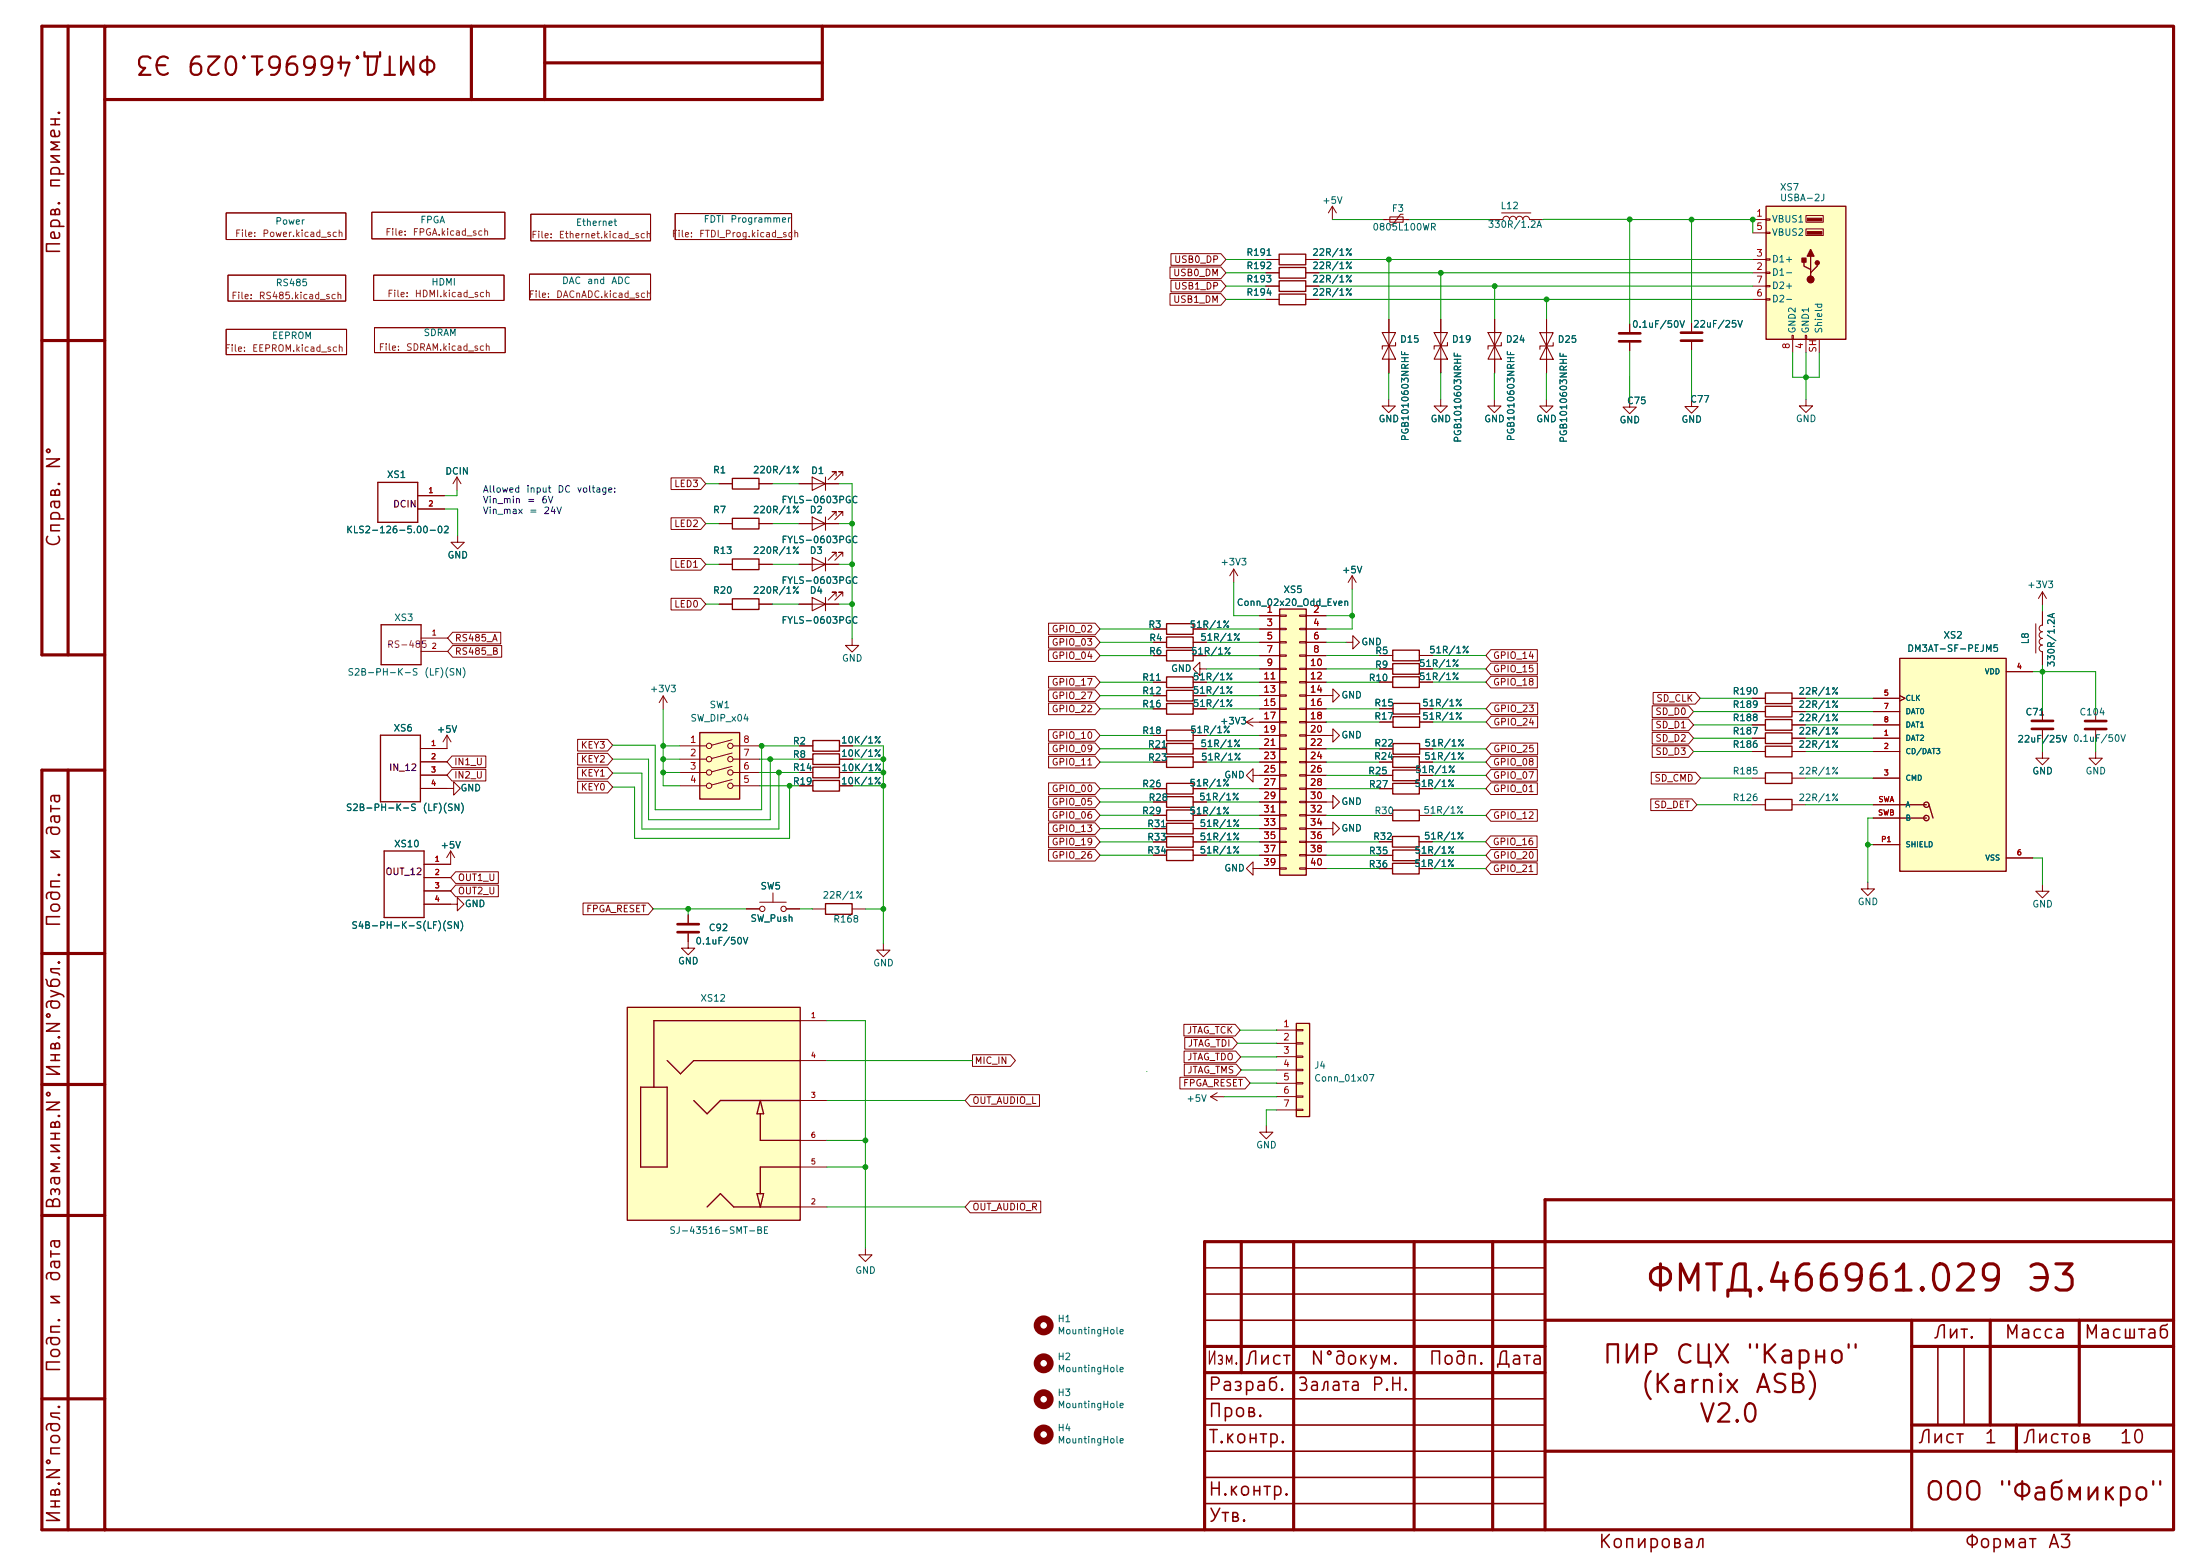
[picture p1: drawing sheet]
<svg xmlns="http://www.w3.org/2000/svg" width="297mm" height="210mm" viewBox="0 0 297 210" stroke-linecap="round" stroke-linejoin="round" font-family="sans-serif">
<g fill="none" stroke="#840000" stroke-width=".42">
<path d="M9.2 3.5v84.9M14.1 3.5h279.3v203h-279.3zM14.1 3.5h-8.4v84.9h8.4M63.6 3.5v9.9M73.5 3.5v9.9M73.5 8.5h37.5M111 3.5v9.9h-96.9M5.7 46h8.4M9.2 103.9v102.6M14.1 103.9h-8.4v102.6h8.4M5.7 128.7h8.4M5.7 146.4h8.4"/>
<path d="M5.7 164h8.4M167.6 167.6v17.7M174.6 167.6v38.9M190.9 167.6v38.9M201.5 167.6v38.9M208.6 178.2h84.8M258.1 178.2v28.3M268.7 178.2v14.1M280.7 178.2v14.1M293.4 161.9h-84.8v44.6M293.4 167.6h-130.8v38.9M5.7 188.8h8.4"/>
<path d="M162.6 185.3h46M162.6 181.7h46M208.6 195.9h84.8M258.1 181.7h35.3M258.1 192.3h35.3M272.2 192.3v3.6"/>
</g>
<path d="M162.6 178.2h46M162.6 174.7h46M162.6 171.1h46M162.6 199.4h46M162.6 195.9h46M162.6 192.3h46M162.6 188.8h46M261.6 181.7v10.6M265.2 181.7v10.6M162.6 202.9h46" fill="none" stroke="#840000" stroke-width=".21"/>
<g fill="none" stroke="#840000" stroke-width=".14">
<path d="M30.5 28.7h16.2v3.6h-16.2zM30.8 37.1h15.9v3.5h-15.9zM50.2 28.6h18v3.6h-18zM50.4 37.1h17.6v3.4h-17.6zM71.5 37h16.3v3.5h-16.3zM71.7 28.9h16.1v3.6h-16.1zM91.1 28.8h15.8v3.5h-15.8zM30.5 44.5h16.3v3.4h-16.3zM50.6 44.2h17.6v3.4h-17.6zM61.8 72.3v.9h.9l-.9 .9-.9-.9h.9M56.8 86.1h3.6M56.8 87.9h3.6"/>
<path d="M60.3 99.2l-.5 .9M60.3 99.2l.6 .9M60.3 99.2v1.8h-3.5M155.7 86.7h1.8M155.7 84.9h1.8M161.1 86.7h1.8M161.1 84.9h1.8M56.8 106.4h4.4v-.9l.9 .9-.9 .9v-.9M56.8 102.8h3.5M56.8 104.6h3.5M92.9 126v2h-.9l.9 .9 .9-.9h-.9M92.9 123.5v1.1"/>
</g>
<path d="M51.4 99.2h5.4v9h-5.4zM51.5 84.3h5.3v5.4h-5.3zM157.5 84.2h3.6v1.4h-3.6zM157.5 86h3.6v1.4h-3.6z" fill="none" stroke="#840000" stroke-width=".18"/>
<path d="M91.5 124.7h2.8M91.5 125.8h2.8" fill="none" stroke="#840000" stroke-width=".36"/>
<path d="M84.7 136h23.3v28.7h-23.3z" fill="#ffffc2"/>
<g fill="none" stroke="#840000" stroke-width=".18">
<path d="M51 65.1h5.4v5.4h-5.4zM238.3 95.3h3.6v1.5h-3.6zM238.3 97.1h3.6v1.5h-3.6zM238.3 98.9h3.6v1.5h-3.6zM51.9 114.9h5.3v8.9h-5.3zM84.7 136h23.3v28.7h-23.3zM108 137.8h-19.7v8.9M86.5 146.7h3.6v10.8h-3.6zM90.1 143.1l1.8 1.8 1.8-1.8h14.3M93.7 148.5l1.8 1.8 1.8-1.8h10.7M102.6 148.5l.5 1.8h-.9zM102.6 150.3v3.6h5.4"/>
<path d="M108 157.5h-5.4v3.6M95.5 162.9l1.8-1.8 1.7 1.8h9M102.2 161.1h.9l-.5 1.8z"/>
</g>
<g fill="none" stroke="#840000" stroke-width=".14">
<path d="M56.4 66.9h3.6M56.4 68.7h3.6M61.7 64.4l-.5 .9M61.7 64.4l.5 .9M61.7 64.4v1.8M236.5 96h1.8M236.5 97.8h1.8M236.5 99.6h1.8M241.9 96h1.8M241.9 97.8h1.8M241.9 99.6h1.8M57.2 118.4h3.6"/>
<path d="M60.8 114.9v1.8h-3.6M60.8 114.9l-.5 .9M60.8 114.9l.6 .9M57.2 122h4.5v-.9l.9 .9-.9 .9v-.9M57.2 120.2h3.6M108 137.8h3.6M108 148.5h3.6M108 143.1h3.6M108 157.5h3.6M108 153.9h3.6M108 162.9h3.6"/>
</g>
<path d="M175 138.1h1.8v12.6h-1.8z" fill="#ffffc2"/>
<g fill="none" stroke="#840000" stroke-width=".18">
<path d="M172.7 34.3h3.6v1.4h-3.6zM98.9 64.6h3.6v1.4h-3.6zM98.9 80.8h3.6v1.5h-3.6zM109.7 99.9h3.6v1.5h-3.6zM238.3 93.5h3.6v1.5h-3.6zM109.7 105.3h3.6v1.5h-3.6zM109.7 101.7h3.6v1.5h-3.6zM109.7 103.5h3.6v1.5h-3.6zM157.5 111.1h3.6v1.5h-3.6zM157.5 112.9h3.6v1.4h-3.6zM157.5 114.7h3.6v1.4h-3.6zM238.3 100.7h3.6v1.4h-3.6z"/>
<path d="M238.3 107.9h3.6v1.4h-3.6zM238.3 104.3h3.6v1.4h-3.6zM111.4 122h3.6v1.4h-3.6zM175 138.1h1.8v12.6h-1.8z"/>
</g>
<g fill="none" stroke="#840000" stroke-width=".14">
<path d="M170.9 35h1.8M176.3 35h1.8M179.9 27.8l-.6 .9M179.9 27.8l.5 .9M179.9 27.8v1.8M193.6 44.9h1.8l-.9 1.8zM194.5 53.9v.9h.9l-.9 .9-.9-.9h.9M194.5 46.7l.9 1.8h-1.8zM194.5 43.1v7.2M195.4 46.2v.5h-1.8v.4M200.9 44.9h1.8l-.9 1.8zM201.7 53.9v.9h.9l-.9 .9-.9-.9h.9"/>
<path d="M201.8 46.7l.9 1.8h-1.8zM201.8 43.1v7.2M202.7 46.2v.5h-1.8v.4M207.9 44.9h1.8l-.9 1.8zM208.8 53.9v.9h.9l-.9 .9-.9-.9h.9M208.8 46.7l.9 1.8h-1.8zM208.8 43.1v7.2M209.7 46.2v.5h-1.8v.4M220 54v.9h.9l-.9 .9-.9-.9h.9M220 43.7v1.1M220 46.2v1.1M228.4 54v.9h.9l-.9 .9-.9-.9h.9"/>
<path d="M228.4 43.6v1.1M228.4 46.2v1M97.1 65.3h1.8M102.5 65.3h1.8M107.9 65.3h5.3M109.6 64.4l1.8 .9-1.8 .9zM111.4 64.4v1.8M112.9 64.2v-.5h-.6h.6l-1.1 1M113.8 64.2v-.5h-.6h.6l-1.1 1M166.6 76.8l-.6 .9M166.6 76.8l.5 .9M166.6 76.8v1.8"/>
<path d="M275.7 79.9v1.8M275.7 79.9l-.5 .9M275.7 79.9l.6 .9M97.1 81.5h1.8M102.5 81.5h1.8M115 86.2v.9h-.9l.9 .9 .9-.9h-.9M236.5 94.2h1.8M241.9 94.2h1.8M274.8 84.2v3.9M275.7 82.6v1.8a.45 .45 0 0 0-.4 .4 .45 .45 0 0 0 .4 .5 .45 .45 0 0 0-.4 .4 .45 .45 0 0 0 .4 .5 .45 .45 0 0 0-.4 .4 .45 .45 0 0 0 .4 .5 .45 .45 0 0 0-.4 .4 .45 .45 0 0 0 .4 .5v1.8M107.9 106.1h1.8M107.9 102.5h1.8"/>
<path d="M107.9 104.3h1.8M107.9 100.7h1.8M113.3 106.1h1.8M113.3 102.5h1.8M113.3 104.3h1.8M113.3 100.7h1.8M155.7 111.8h1.8M155.7 113.6h1.8M155.7 115.4h1.8M161.1 111.8h1.8M161.1 113.6h1.8M161.1 115.4h1.8"/>
<path d="M169.2 117.2v.9l-.9-.9 .9-.9v.9h.9M169.2 104.7v.8l-.9-.8 .9-.9v.9h.9M179 108.2h.9v.9l.9-.9-.9-.9v.9M179 111.8h.9v.9l.9-.9-.9-.9v.9M236.5 101.4h1.8M236.5 108.6h1.8M236.5 105h1.8M241.9 101.4h1.8M241.9 108.6h1.8M241.9 105h1.8M252.2 119.1v.9h-.9l.9 .9 .9-.9h-.9M275.7 119.4v.9h-.9l.9 .9 .9-.9h-.9"/>
<path d="M100.8 122.7h1.8M102.6 121.8h3.5M104.3 120.5v1.3M106.1 122.7h1.8M109.6 122.7h1.8M115 122.7h1.8M119.3 127.3v.9h-.9l.9 .9 .9-.9h-.9M172.3 139h2.7M175 138.9h.9v.2h-.9zM171 151.9v.9h-.9l.9 .9 .9-.9h-.9M172.3 140.8h2.7M172.3 142.6h2.7"/>
<path d="M172.3 144.4h2.7M172.3 146.2h2.7M172.3 148h2.7M172.3 149.8h2.7M175 140.7h.9v.2h-.9zM175 142.5h.9v.2h-.9zM175 144.3h.9v.2h-.9zM175 146.1h.9v.2h-.9zM175 147.9h.9v.2h-.9zM175 149.7h.9v.2h-.9zM116.8 168.5v.9h.9l-.9 .9-.9-.9h.9"/>
<circle cx="102.9" cy="122.7" r=".36"/>
<circle cx="105.8" cy="122.7" r=".36"/>
</g>
<g fill="none" stroke="#840000" stroke-width=".9">
<circle cx="140.9" cy="178.9" r=".9"/>
<circle cx="140.9" cy="184" r=".9"/>
<circle cx="140.9" cy="188.9" r=".9"/>
<circle cx="140.9" cy="193.6" r=".9"/>
</g>
<path d="M218.6 46.1h2.8M218.6 45h2.8M226.9 46h2.9M226.9 44.9h2.9" fill="none" stroke="#840000" stroke-width=".36"/>
<path d="M238.4 27.8h10.8v18h-10.8z" fill="#ffffc2"/>
<g fill="none" stroke="#840000" stroke-width=".18">
<path d="M172.7 37.9h3.6v1.4h-3.6zM172.7 36.1h3.6v1.4h-3.6zM172.7 39.7h3.6v1.4h-3.6zM238.4 27.8h10.8v18h-10.8zM243.5 35v.9l.9 .5v.4M244.4 34.6v1.8M245.3 35.5v.4l-.9 .9v.5M98.9 70h3.6v1.4h-3.6zM98.9 75.4h3.6v1.5h-3.6zM188 89.6h3.6v1.4h-3.6zM188 87.7h3.6v1.5h-3.6zM157.5 105.7h3.6v1.5h-3.6z"/>
<path d="M157.5 109.3h3.6v1.5h-3.6zM157.5 107.5h3.6v1.5h-3.6zM157.5 100.3h3.6v1.5h-3.6zM157.5 102.1h3.6v1.5h-3.6z"/>
</g>
<g fill="#840000" stroke="#840000" stroke-width=".18">
<path d="M244.4 33.7l.5 .9h-.9z"/>
<path d="M243.3 34.8h.5v.6h-.5z"/>
<circle cx="245.3" cy="35.5" r=".27"/>
<circle cx="244.4" cy="37.7" r=".45"/>
</g>
<g fill="#840000" stroke="#840000" stroke-width=".14">
<path d="M244 29.5h2v.3h-2z"/>
<path d="M244 31.3h2v.3h-2z"/>
</g>
<g fill="none" stroke="#840000" stroke-width=".14">
<path d="M170.9 36.8h1.8M170.9 38.6h1.8M176.3 36.8h1.8M176.3 38.6h1.8M186.7 29.6h3.6M187.6 29.3h1.8v.7h-1.8zM189.4 28.9h-.3l-1.1 1.5h-.4M201.1 29.6h1.8a.45 .45 0 0 1 .4-.4 .45 .45 0 0 1 .5 .4 .45 .45 0 0 1 .4-.4 .45 .45 0 0 1 .5 .4 .45 .45 0 0 1 .4-.4 .45 .45 0 0 1 .5 .4 .45 .45 0 0 1 .4-.4 .45 .45 0 0 1 .5 .4h1.8M202.7 28.7h4M236.6 29.6h1.8M236.6 36.8h1.8M236.6 35h1.8"/>
<path d="M236.6 31.4h1.8M236.6 38.6h1.8M238.4 29.5h.6v.2h-.6zM238.4 31.3h.6v.2h-.6zM238.4 34.9h.6v.2h-.6zM238.4 36.7h.6v.2h-.6zM238.4 38.5h.6v.2h-.6zM243.8 29.1h2.3v.9h-2.3zM243.8 30.9h2.3v.9h-2.3zM170.9 40.4h1.8M176.3 40.4h1.8M186.6 44.9h1.8l-.9 1.8z"/>
<path d="M187.5 53.9v.9h.9l-.9 .9-.9-.9h.9M187.5 46.7l.9 1.8h-1.8zM187.5 43.1v7.2M188.4 46.2v.5h-1.8v.4M236.6 40.4h1.8M238.4 40.3h.6v.2h-.6zM241.9 45.3h.2v.5h-.2zM242 45.8v1.8M243.7 45.3h.2v.5h-.2zM243.8 53.9v.9h.9l-.9 .9-.9-.9h.9M243.8 45.8v1.8M245.6 45.8v1.8"/>
<path d="M97.1 70.7h1.8M97.1 76.2h1.8M102.5 70.7h1.8M102.5 76.2h1.8M107.9 70.7h5.3M109.6 69.8l1.8 .9-1.8 .9zM111.4 69.8v1.8M112.9 69.6v-.5h-.6h.6l-1.1 1M113.8 69.6v-.5h-.6h.6l-1.1 1M182.5 77.7l-.5 .9M182.5 77.7l.6 .9M182.5 77.7v1.8"/>
<path d="M181.7 86.7h.9v.9l.9-.9-.9-.9v.9M186.2 88.5h1.8M186.2 90.3h1.8M191.6 88.5h1.8M191.6 90.3h1.8M275.7 96v1.1M275.7 98.6v1M282.9 96.1v1M282.9 98.6v1.1M155.7 108.2h1.8M155.7 101.1h1.8M155.7 106.4h1.8"/>
<path d="M155.7 102.9h1.8M155.7 110h1.8M161.1 108.2h1.8M161.1 101.1h1.8M161.1 106.4h1.8M161.1 102.9h1.8M161.1 110h1.8M275.7 101.4v.9h.9l-.9 .9-.9-.9h.9M282.9 101.4v.9h.9l-.9 .9-.9-.9h.9"/>
</g>
<path d="M274.3 97.3h2.9M274.3 98.4h2.9M281.5 97.3h2.9M281.5 98.4h2.9" fill="none" stroke="#840000" stroke-width=".36"/>
<path d="M94.5 98.9h5.4v9h-5.4z" fill="#ffffc2"/>
<g fill="none" stroke="#840000" stroke-width=".14">
<path d="M107.9 76.2h5.3M109.6 75.3l1.8 .9-1.8 .9zM111.4 75.3v1.8M112.9 75.1v-.6h-.6h.6l-1.1 1.1M113.8 75.1v-.6h-.6h.6l-1.1 1.1M89.5 93.9l-.5 .9M89.5 93.9l.6 .9M89.5 93.9v1.8M98.8 99.8l-2.7 .8M107.9 81.5h5.3M109.6 80.6l1.8 .9-1.8 .9zM111.4 80.6v1.8"/>
<path d="M112.9 80.5v-.6h-.6h.6l-1.1 1.1M113.8 80.5v-.6h-.6h.6l-1.1 1.1M155.7 99.3h1.8M155.7 95.7h1.8M155.7 92.1h1.8M161.1 99.3h1.8M161.1 95.7h1.8M161.1 92.1h1.8M162 90.3v.9l-.9-.9 .9-.9v.9h.9M168.3 97.5l.9 .5M168.3 97.5h1.8M169.2 96.9l-.9 .6"/>
<path d="M179 99.3h.9v.9l.9-.9-.9-.9v.9M179 93.9h.9v.9l.9-.9-.9-.9v.9M186.2 92.1h1.8M186.3 97.4h1.8M186.3 95.7h1.8M191.6 92.1h1.8M191.6 97.4h1.8M191.7 95.7h1.7M91.8 100.7h3.6M91.8 102.5h3.6M91.8 104.3h3.6M91.8 106.1h3.6"/>
<path d="M98.8 101.6l-2.7 .8M98.8 103.4l-2.7 .8M98.8 105.2l-2.7 .7M99 100.7h3.6M99 102.5h3.6M99 104.3h3.6M99 106.1h3.6M186.2 113.6h1.8M186.2 117.2h1.8M186.2 106.4h1.8M186.2 104.7h1.8M186.2 102.9h1.8"/>
<path d="M186.2 115.4h1.8M186.2 110.1h1.8M186.3 101.1h1.8M191.6 113.6h1.8M191.6 117.2h1.8M191.6 106.4h1.8M191.6 104.7h1.8M191.6 102.9h1.8M191.6 115.4h1.8M191.6 110.1h1.8M191.6 101.1h1.8M163.4 148l.9 .6"/>
<path d="M163.4 148h1.8M164.3 147.5l-.9 .5"/>
<circle cx="95.7" cy="102.5" r=".36"/>
<circle cx="95.7" cy="100.7" r=".36"/>
<circle cx="95.7" cy="104.3" r=".36"/>
<circle cx="95.7" cy="106.1" r=".36"/>
<circle cx="98.6" cy="102.5" r=".36"/>
<circle cx="98.6" cy="100.7" r=".36"/>
<circle cx="98.6" cy="104.3" r=".36"/>
<circle cx="98.6" cy="106.1" r=".36"/>
</g>
<g fill="none" stroke="#840000" stroke-width=".18">
<path d="M94.5 98.9h5.4v9h-5.4zM157.5 98.5h3.6v1.5h-3.6zM157.5 95h3.6v1.4h-3.6zM157.5 91.4h3.6v1.4h-3.6zM188 91.3h3.6v1.5h-3.6zM188.1 96.7h3.5v1.5h-3.5zM188.1 94.9h3.6v1.5h-3.6zM188 112.9h3.6v1.4h-3.6zM188 116.5h3.6v1.5h-3.6zM188 105.7h3.6v1.5h-3.6zM188 103.9h3.6v1.5h-3.6zM188 114.7h3.6v1.5h-3.6z"/>
<path d="M188 102.1h3.6v1.5h-3.6zM188 109.3h3.6v1.5h-3.6zM188.1 100.4h3.5v1.4h-3.5z"/>
</g>
<path d="M172.8 82.2h3.5v35.9h-3.5z" fill="#ffffc2"/>
<path d="M157.5 87.8h3.6v1.4h-3.6zM157.5 93.2h3.6v1.4h-3.6zM172.8 82.2h3.5v35.9h-3.5z" fill="none" stroke="#840000" stroke-width=".18"/>
<g fill="none" stroke="#840000" stroke-width=".14">
<path d="M155.7 88.5h1.8M155.7 93.9h1.8M161.1 88.5h1.8M161.1 93.9h1.8M170.1 83.1h2.7M170.1 84.9h2.7M170.1 86.7h2.7M170.1 88.5h2.7M170.1 90.3h2.7M170.1 92.1h2.7M170.1 93.9h2.7M170.1 95.7h2.7"/>
<path d="M170.1 97.5h2.7M170.1 99.3h2.7M172.8 83h.9v.2h-.9zM172.8 84.8h.9v.2h-.9zM172.8 86.6h.9v.2h-.9zM172.8 88.4h.9v.2h-.9zM172.8 90.2h.9v.2h-.9zM172.8 92h.9v.2h-.9zM172.8 93.8h.9v.2h-.9zM172.8 95.6h.9v.2h-.9zM172.8 97.4h.9v.2h-.9zM172.8 99.2h.9v.2h-.9z"/>
<path d="M175.4 83h.9v.2h-.9zM175.4 84.8h.9v.2h-.9zM175.4 86.6h.9v.2h-.9zM175.4 88.4h.9v.2h-.9zM175.4 90.2h.9v.2h-.9zM175.4 92h.9v.2h-.9zM175.4 93.8h.9v.2h-.9zM175.4 95.6h.9v.2h-.9zM175.4 97.4h.9v.2h-.9zM175.4 99.2h.9v.2h-.9zM176.3 83.1h2.7M176.3 84.9h2.7"/>
<path d="M176.3 86.7h2.7M176.3 88.5h2.7M176.3 90.3h2.7M176.3 92.1h2.7M176.3 93.9h2.7M176.3 95.7h2.7M176.3 97.5h2.7M176.3 99.3h2.7M170.1 101.1h2.7M170.1 102.9h2.7M170.1 104.7h2.7M170.1 106.4h2.7"/>
<path d="M170.1 108.2h2.7M170.1 110h2.7M170.1 111.8h2.7M170.1 113.6h2.7M170.1 115.4h2.7M170.1 117.2h2.7M172.8 101h.9v.1h-.9zM172.8 102.8h.9v.1h-.9zM172.8 104.6h.9v.1h-.9zM172.8 106.4h.9v.1h-.9zM172.8 108.2h.9v.1h-.9zM172.8 109.9h.9v.2h-.9z"/>
<path d="M172.8 111.7h.9v.2h-.9zM172.8 113.5h.9v.2h-.9zM172.8 115.3h.9v.2h-.9zM172.8 117.1h.9v.2h-.9zM175.4 101h.9v.1h-.9zM175.4 102.8h.9v.1h-.9zM175.4 104.6h.9v.1h-.9zM175.4 106.4h.9v.1h-.9zM175.4 108.2h.9v.1h-.9zM175.4 109.9h.9v.2h-.9zM175.4 111.7h.9v.2h-.9zM175.4 113.5h.9v.2h-.9z"/>
<path d="M175.4 115.3h.9v.2h-.9zM175.4 117.1h.9v.2h-.9zM176.3 101.1h2.7M176.3 102.9h2.7M176.3 104.7h2.7M176.3 106.4h2.7M176.3 108.2h2.7M176.3 110h2.7M176.3 111.8h2.7M176.3 113.6h2.7M176.3 115.4h2.7M176.3 117.2h2.7"/>
</g>
<path d="M256.5 88.9h14.3v28.7h-14.3z" fill="#ffffc2"/>
<g fill="none" stroke="#840000" stroke-width=".18">
<path d="M256.5 88.9h14.3v28.7h-14.3zM256.5 108.6h3.6M256.5 110.4h3.6M260.4 108.6l.6 1.8"/>
<circle cx="260.1" cy="108.6" r=".36"/>
<circle cx="260.1" cy="110.4" r=".36"/>
</g>
<g fill="none" stroke="#840000" stroke-width=".14">
<path d="M158 39.6h6.8l.7 .8-.7 .8h-6.8zM158 36h6.8l.7 .8-.7 .8h-6.8zM158.1 37.8h6.7l.7 .8-.7 .8h-6.7zM158.1 34.2h6.7l.7 .8-.7 .8h-6.7zM170.9 35h1.8M170.9 38.6h1.8M170.9 36.8h1.8M176.3 35h1.8M176.3 38.6h1.8M176.3 36.8h1.8M170.9 40.4h1.8M176.3 40.4h1.8"/>
<path d="M187.5 43.1v1.8M187.5 48.5v1.8M194.5 43.1v1.8M194.5 48.5v1.8M201.8 43.1v1.8M201.8 48.5v1.8M208.8 43.1v1.8M208.8 48.5v1.8M220 43.7v1.1M220 46.2v1.1M228.4 43.6v1.1M228.4 46.2v1"/>
<path d="M56.4 66.9h3.6M56.4 68.7h3.6M90.6 75.4h4l.7 .8-.7 .7h-4zM90.6 69.9h4l.7 .8-.7 .8h-4zM90.6 64.5h4l.7 .8-.7 .8h-4zM97.1 65.3h1.8M97.1 70.7h1.8M97.1 76.2h1.8M102.5 65.3h1.8M102.5 70.7h1.8M102.5 76.2h1.8M107.9 65.3h1.7"/>
<path d="M107.9 70.7h1.7M107.9 76.2h1.7M111.4 65.3h1.8M111.4 70.7h1.8M111.4 76.2h1.8M61.1 85.3h6.5v1.6h-6.5l-.7-.8zM61.1 87.1h6.6v1.6h-6.6l-.7-.8zM78 99.8h4l.7 .8-.7 .8h-4zM90.6 80.8h4l.7 .7-.7 .8h-4zM97.1 81.5h1.8M102.5 81.5h1.8M107.9 81.5h1.7"/>
<path d="M111.4 81.5h1.8M141.6 84.1h6.2l.7 .8-.7 .8h-6.2zM141.6 94.9h6.2l.7 .8-.7 .8h-6.2zM141.6 93.1h6.2l.7 .8-.7 .8h-6.2zM141.6 98.5h6.2l.7 .8-.7 .7h-6.2zM141.6 87.7h6.2l.7 .8-.7 .8h-6.2zM141.6 85.9h6.2l.7 .8-.7 .8h-6.2zM141.6 91.3h6.2l.7 .8-.7 .8h-6.2zM155.7 84.9h1.8M155.7 86.7h1.8M155.7 88.5h1.8M155.7 92.1h1.8"/>
<path d="M155.7 95.7h1.8M155.7 99.3h1.8M155.7 93.9h1.8M161.1 84.9h1.8M161.1 86.7h1.8M161.1 88.5h1.8M161.1 92.1h1.8M161.1 95.7h1.8M161.1 99.3h1.8M161.1 93.9h1.8M170.1 83.1h2.7M170.1 84.9h2.7"/>
<path d="M170.1 86.7h2.7M170.1 88.5h2.7M170.1 90.3h2.7M170.1 92.1h2.7M170.1 93.9h2.7M170.1 95.7h2.7M170.1 97.5h2.7M170.1 99.3h2.7M176.3 83.1h2.7M176.3 84.9h2.7M176.3 86.7h2.7M176.3 88.5h2.7"/>
<path d="M176.3 90.3h2.7M176.3 92.1h2.7M176.3 93.9h2.7M176.3 95.7h2.7M176.3 97.5h2.7M176.3 99.3h2.7M186.2 90.3h1.8M186.2 92.1h1.8M186.2 88.5h1.8M186.3 97.4h1.8M186.3 95.7h1.8M191.6 90.3h1.8"/>
<path d="M191.6 92.1h1.8M191.6 88.5h1.8M191.6 97.4h1.8M191.7 95.7h1.7M201.3 91.3h6.2v1.5h-6.2l-.7-.7zM201.3 87.7h6.2v1.6h-6.2l-.7-.8zM201.3 89.5h6.2v1.6h-6.2l-.7-.8zM201.3 96.7h6.3v1.5h-6.3l-.7-.8zM201.3 94.9h6.3v1.5h-6.3l-.7-.7zM223 97.1h5l.6 .7-.6 .8h-5zM223 98.8h5l.6 .8-.6 .8h-5zM223 95.3h5l.6 .7-.6 .8h-5z"/>
<path d="M223.2 93.5h5.7l.6 .7-.6 .8h-5.7zM236.5 99.6h1.8M236.5 94.2h1.8M236.5 96h1.8M236.5 97.8h1.8M241.9 99.6h1.8M241.9 94.2h1.8M241.9 96h1.8M241.9 97.8h1.8M252.9 99.6h3.6M252.9 94.2h3.6M252.9 96h3.6"/>
<path d="M252.9 97.8h3.6M256.5 93.9l.7 .3-.7 .4M270.8 90.7h3.6M275.7 82.6v1.8M275.7 88v1.8M275.7 96v1.1M275.7 98.6v1M56.8 101h3.5M56.8 102.8h3.5M56.8 104.6h3.5M56.8 106.4h3.5M57.2 116.7h3.6"/>
<path d="M57.2 118.4h3.6M61 103.8h4.6v1.6h-4.6l-.7-.8zM61 102h4.6v1.6h-4.6l-.7-.8zM61.5 117.7h5.8v1.5h-5.8l-.7-.8zM61.5 119.5h5.8v1.5h-5.8l-.7-.8zM78 105.4h4l.7 .8-.7 .8h-4zM78 101.7h4l.7 .8-.7 .7h-4zM78 103.6h4l.7 .7-.7 .8h-4zM107.9 100.7h1.8M107.9 104.3h1.8M107.9 102.5h1.8M107.9 106.1h1.8"/>
<path d="M113.3 100.7h1.8M113.3 104.3h1.8M113.3 102.5h1.8M113.3 106.1h1.8M141.6 109.3h6.2l.7 .7-.7 .8h-6.2zM141.6 105.7h6.2l.7 .7-.7 .8h-6.2zM141.6 107.5h6.2l.7 .7-.7 .8h-6.2zM141.6 100.3h6.2l.7 .8-.7 .7h-6.2zM141.6 102.1h6.2l.7 .8-.7 .7h-6.2zM141.6 111h6.2l.7 .8-.7 .8h-6.2zM141.6 114.6h6.2l.7 .8-.7 .8h-6.2zM141.6 112.8h6.2l.7 .8-.7 .8h-6.2z"/>
<path d="M155.7 101.1h1.8M155.7 102.9h1.8M155.7 106.4h1.8M155.7 108.2h1.8M155.7 110h1.8M155.7 111.8h1.8M155.7 113.6h1.8M155.7 115.4h1.8M161.1 101.1h1.8M161.1 102.9h1.8M161.1 106.4h1.8M161.1 108.2h1.8"/>
<path d="M161.1 110h1.8M161.1 111.8h1.8M161.1 113.6h1.8M161.1 115.4h1.8M170.1 101.1h2.7M170.1 102.9h2.7M170.1 104.7h2.7M170.1 106.4h2.7M170.1 108.2h2.7M170.1 110h2.7M170.1 111.8h2.7M170.1 113.6h2.7"/>
<path d="M170.1 115.4h2.7M170.1 117.2h2.7M176.3 101.1h2.7M176.3 102.9h2.7M176.3 104.7h2.7M176.3 106.4h2.7M176.3 108.2h2.7M176.3 110h2.7M176.3 111.8h2.7M176.3 113.6h2.7M176.3 115.4h2.7M176.3 117.2h2.7"/>
<path d="M186.2 113.6h1.8M186.2 117.2h1.8M186.2 102.9h1.8M186.2 104.7h1.8M186.2 106.4h1.8M186.2 115.4h1.8M186.3 101.1h1.8M191.6 113.6h1.8M191.6 117.2h1.8M191.6 102.9h1.8M191.6 104.7h1.8M191.6 106.4h1.8"/>
<path d="M191.6 115.4h1.8M191.6 101.1h1.8M201.2 112.8h6.3v1.6h-6.3l-.6-.8zM201.2 116.4h6.3v1.6h-6.3l-.6-.8zM201.3 103.9h6.2v1.5h-6.2l-.7-.7zM201.3 105.7h6.2v1.5h-6.2l-.7-.8zM201.3 109.3h6.2v1.5h-6.2l-.7-.7zM201.3 114.7h6.2v1.5h-6.2l-.7-.8zM201.3 102.1h6.2v1.5h-6.2l-.7-.7zM201.3 100.3h6.3v1.6h-6.3l-.7-.8zM222.9 107.8h5.5l.7 .8-.7 .8h-5.5zM222.9 104.2h6l.7 .8-.7 .8h-6z"/>
<path d="M223 100.6h5l.6 .8-.6 .8h-5zM236.5 101.4h1.8M241.9 101.4h1.8M252.9 101.4h3.6M252.9 105h3.6M252.9 114h3.6M252.9 108.6h3.6M252.9 110.4h3.6M270.8 115.8h3.6M57.2 120.2h3.6M57.2 122h3.6M78.7 121.9h8.8l.7 .8-.7 .8h-8.8z"/>
<path d="M92.9 123.5v1.1M92.9 126v1.1M100.8 122.7h1.8M106.1 122.7h1.8M159.8 138.3h6.9l.7 .7-.7 .8h-6.9zM131 147.7h9.3v1.6h-9.3l-.7-.8zM131.3 142.4h5.1l.7 .7-.7 .8h-5.1zM159.3 145.4h8.8l.7 .8-.7 .8h-8.8zM159.9 141.9h6.9l.7 .7-.7 .8h-6.9zM159.9 143.6h7l.7 .8-.7 .8h-7zM159.9 140h6.5l.7 .8-.7 .8h-6.5zM131 162.1h9.5v1.6h-9.5l-.7-.8z"/>
</g>
<g fill="none" stroke="#009600" stroke-width=".14">
<path d="M165.5 35h5.4M165.5 38.6h5.4M165.5 36.8h5.4M178.1 35h58.5M178.1 38.6h58.5M178.1 36.8h58.5M179.9 29.6h6.8M187.5 35v8.1M190.3 29.6h10.8M194.5 36.8v6.3M201.8 38.6v4.5M208.3 29.6h11.7"/>
<path d="M220 29.6v14.1M220 29.6h16.6v1.8M228.4 29.6v14M165.5 40.4h5.4M178.1 40.4h58.5M187.5 50.3v3.6M194.5 50.3h.1M194.5 50.3v3.6M201.8 50.3l-.1 3.6M208.8 50.4h.1M208.8 40.4v2.7M208.8 50.3v3.6"/>
<path d="M220 47.3v6.7M228.4 47.2v6.8M242 47.6v3.3h3.6v-3.3M243.8 47.6v6.3M60 68.7h1.8v3.6M61.7 66.2v.7h-1.7M95.3 76.2h1.8M95.3 65.3h1.8M95.3 70.7h1.8M104.3 76.2h3.6M104.3 65.3h3.6M104.3 70.7h3.6"/>
<path d="M113.2 65.3h1.8v20.9M113.2 76.2h1.8M113.2 70.7h1.8M166.6 78.6v4.5h3.5M182.5 79.5v5.4h-3.5M89.5 95.7v10.4h2.3M95.3 81.5h1.8M104.3 81.5h3.6M113.2 81.5h1.8M148.5 86.7h7.2M148.5 84.9h7.2M148.5 95.7h7.2"/>
<path d="M148.5 92.1h7.2M148.5 93.9h7.2M148.5 88.5h7.2M148.5 99.3h7.2M162.9 86.7h7.2M162.9 84.9h7.2M162.9 95.7h7.2M162.9 92.1h7.2M162.9 90.3h7.2M162.9 88.5h7.2M162.9 99.3h7.2M170.1 93.9h-7.2"/>
<path d="M179 97.5h.1M179 86.7h2.7M179 83.1h3.5M179 92.1h7.2M179 90.3h7.2M186.2 88.5h-7.2M186.2 92.1h.1M186.3 97.4l-7.3 .1M186.3 95.7h-7.3M193.4 88.5h7.2M193.4 92.1h7.2M193.4 90.3h7.2"/>
<path d="M193.4 97.4h7.2M193.4 95.7h7.2M228.6 99.6h7.9M228.6 97.8h7.9M228.6 96h7.9M229.5 94.2h7M243.7 99.6h9.2M243.7 97.8h9.2M243.7 94.2h9.2M243.7 96h9.2M274.4 90.7h8.5v5.4M275.7 81.7v.9"/>
<path d="M275.7 89.8v6.2M275.7 99.6v1.8M282.9 99.7v1.7M82.7 102.5h4.9v8.1h16.4v-8.1M82.7 100.6h5.8v8.7h14.3v-8.6M89.5 100.7h2.3M89.5 104.3h2.3M89.5 102.5h2.3M102.6 106.1h5.3M102.6 100.7h5.3M102.6 104.3h5.3M102.6 102.5h5.3"/>
<path d="M105.2 104.3v7.6h-18.5v-7.6h-4M106.6 106.1v7h-20.9v-6.9h-3M115.1 106.1h4.2M115.1 100.7h4.2v26.6M115.1 104.3h4.2M115.1 102.5h4.2M148.5 102.9h7.2M148.5 113.6h7.2M148.5 115.4h7.2M148.5 101.1h7.2M148.5 106.4h7.2M148.5 108.2h7.2"/>
<path d="M148.5 110h7.2M148.5 111.8h7.2M162.9 102.9h7.2M162.9 113.6h7.2M162.9 115.4h7.2M162.9 101.1h7.2M162.9 106.4h7.2M162.9 108.2h7.2M162.9 110h7.2M162.9 111.8h7.2M179 110l7.2 .1M179 115.4h7.2"/>
<path d="M179 102.9h7.2M179 104.7h7.2M179 117.2h7.2M179 101.1h7.3M179 106.4h7.2M186.2 113.6h-7.2M193.4 113.6h7.2M193.4 117.2h7.2M193.4 115.4h7.2M193.4 110.1h7.2M193.4 102.9h7.2M193.4 104.7h7.2"/>
<path d="M193.4 106.4h7.2M193.4 101.1h7.2M228.6 101.4h7.9M229.1 108.6h7.4M229.6 105h6.9M243.7 108.6h9.2M243.7 105h9.2M243.7 101.4h9.2M252.2 114h.7M252.9 110.4h-.7v8.7M274.4 115.8h1.3v3.6M88.2 122.7h12.6"/>
<path d="M92.9 122.7v.8M107.9 122.7h1.7M109.6 122.7h.1M111.6 137.8h5.2v30.7M116.8 122.7h2.5M172.3 139h-4.9M111.6 143.1h19.7M111.6 148.5h18.7M111.6 153.9h5.2M111.6 157.5h5.2M154.8 144.6h.1M167.1 140.8h5.3"/>
<path d="M167.5 142.6h4.9M167.6 144.4h4.7M168.8 146.2h3.5M172.3 148h-7.1M172.3 149.8h-1.3v2.1M172.4 140.8h.1M172.4 142.6h.1M111.6 162.9h18.7"/>
</g>
<g fill="#009600" stroke="#009600" stroke-width=".14">
<circle cx="115" cy="76.2" r=".32"/>
<circle cx="187.5" cy="35" r=".32"/>
<circle cx="115" cy="70.7" r=".32"/>
<circle cx="115" cy="81.5" r=".32"/>
<circle cx="220" cy="29.6" r=".32"/>
<circle cx="243.8" cy="50.9" r=".32"/>
<circle cx="228.4" cy="29.6" r=".32"/>
<circle cx="236.6" cy="29.6" r=".32"/>
<circle cx="252.2" cy="114" r=".32"/>
<circle cx="275.7" cy="90.7" r=".32"/>
<circle cx="201.8" cy="38.6" r=".32"/>
<circle cx="194.5" cy="36.8" r=".32"/>
<circle cx="208.8" cy="40.4" r=".32"/>
<circle cx="182.5" cy="83.1" r=".32"/>
<circle cx="106.6" cy="106.1" r=".32"/>
<circle cx="116.8" cy="153.9" r=".32"/>
<circle cx="116.8" cy="157.5" r=".32"/>
<circle cx="119.3" cy="106.1" r=".32"/>
<circle cx="119.3" cy="104.3" r=".32"/>
<circle cx="119.3" cy="102.5" r=".32"/>
<circle cx="119.3" cy="122.7" r=".32"/>
<circle cx="89.5" cy="104.3" r=".32"/>
<circle cx="105.2" cy="104.3" r=".32"/>
<circle cx="102.8" cy="100.7" r=".32"/>
<circle cx="104" cy="102.5" r=".32"/>
<circle cx="92.9" cy="122.7" r=".32"/>
<circle cx="89.5" cy="102.5" r=".32"/>
<circle cx="89.5" cy="100.7" r=".32"/>
</g>
<g font-size="3.5" fill="#840000">
<text x="222" y="175.2">ФМТД.466961.029</text>
<text x="273.2" y="175.2">Э3</text>
</g>
<g font-size="2.5" fill="#840000">
<text x="23.4" y="6.9" transform="rotate(-180 23.4 6.9)">Э3</text>
<text x="59.2" y="6.9" transform="rotate(-180 59.2 6.9)">ФМТД.466961.029</text>
<text x="216.2" y="184.7">ПИР</text>
<text x="226" y="184.7">СЦХ</text>
<text x="235.5" y="184.7">&quot;Карно&quot;</text>
<text x="221.3" y="188.6">(Karnix</text>
<text x="236.8" y="188.6">ASB)</text>
<text x="229.2" y="192.6">V2.0</text>
<text x="259.7" y="203.1">ООО</text>
<text x="269.6" y="203.1">&quot;Фабмикро&quot;</text>
</g>
<g font-size="1.8" fill="#840000">
<text x="8.6" y="25.7" transform="rotate(-90 8.6 25.7)">примен.</text>
<text x="8.6" y="34.5" transform="rotate(-90 8.6 34.5)">Перв.</text>
<text x="8.6" y="63.6" transform="rotate(-90 8.6 63.6)">N°</text>
<text x="8.6" y="74" transform="rotate(-90 8.6 74)">Справ.</text>
<text x="8.6" y="113.1" transform="rotate(-90 8.6 113.1)">дата</text>
<text x="8.6" y="116.3" transform="rotate(-90 8.6 116.3)">и</text>
<text x="8.6" y="125.3" transform="rotate(-90 8.6 125.3)">Подп.</text>
<text x="8.6" y="145.6" transform="rotate(-90 8.6 145.6)">Инв.N°дубл.</text>
<text x="8.6" y="163.4" transform="rotate(-90 8.6 163.4)">Взам.инв.N°</text>
<text x="8.6" y="173.2" transform="rotate(-90 8.6 173.2)">дата</text>
<text x="8.6" y="176.4" transform="rotate(-90 8.6 176.4)">и</text>
<text x="8.6" y="185.4" transform="rotate(-90 8.6 185.4)">Подп.</text>
<text x="162.8" y="184.6">Изм.</text>
<text x="167.9" y="184.6">Лист</text>
<text x="176.8" y="184.6">N°докум.</text>
<text x="192.7" y="184.6">Подп.</text>
<text x="201.8" y="184.6">Дата</text>
<text x="260.9" y="181.1">Лит.</text>
<text x="270.5" y="181.1">Масса</text>
<text x="281.2" y="181.1">Масштаб</text>
<text x="163" y="191.7">Пров.</text>
<text x="163" y="188.2">Разраб.</text>
<text x="175" y="188.2">Залата Р.Н.</text>
<text x="163" y="195.2">Т.контр.</text>
<text x="258.8" y="195.2">Лист</text>
<text x="267.8" y="195.2">1</text>
<text x="272.9" y="195.2">Листов</text>
<text x="286" y="195.2">10</text>
<text x="163" y="202.3">Н.контр.</text>
<text x="8.6" y="205.8" transform="rotate(-90 8.6 205.8)">Инв.N°подл.</text>
<text x="163" y="205.9">Утв.</text>
<text x="215.7" y="209.4">Копировал</text>
<text x="265.2" y="209.4">Формат</text>
<text x="276.4" y="209.4">A3</text>
</g>
<g font-size=".9" fill="#006464">
<text x="178.4" y="27.7">+5V</text>
<text x="187.8" y="28.8">F3</text>
<text x="202.5" y="28.4">L12</text>
<text x="240.2" y="25.9">XS7</text>
<text x="240.2" y="27.4">USBA-2J</text>
<text x="37.1" y="30.5">Power</text>
<text x="56.7" y="30.4">FPGA</text>
<text x="77.7" y="30.7">Ethernet</text>
<text x="94.9" y="30.3">FDTI</text>
<text x="98.5" y="30.3">Programmer</text>
<text x="168.2" y="34.7">R191</text>
<text x="177.1" y="34.7">22R/1%</text>
<text x="185.2" y="31.3">0805L100WR</text>
<text x="200.8" y="31">330R/1.2A</text>
<text x="239.1" y="30.2">VBUS1</text>
<text x="239.1" y="35.6">D1+</text>
<text x="239.1" y="32">VBUS2</text>
<text x="37.2" y="38.8">RS485</text>
<text x="58.2" y="38.8">HDMI</text>
<text x="75.8" y="38.6">DAC</text>
<text x="79.2" y="38.6">and</text>
<text x="82.5" y="38.6">ADC</text>
<text x="168.2" y="38.3">R193</text>
<text x="168.2" y="36.5">R192</text>
<text x="168.2" y="40.1">R194</text>
<text x="177.1" y="38.3">22R/1%</text>
<text x="177.1" y="36.5">22R/1%</text>
<text x="177.1" y="40.1">22R/1%</text>
<text x="239.1" y="37.4">D1-</text>
<text x="239.1" y="41">D2-</text>
<text x="239.1" y="39.2">D2+</text>
<text x="36.6" y="46">EEPROM</text>
<text x="57.1" y="45.6">SDRAM</text>
<text x="188.9" y="46.5">D15</text>
<text x="195.9" y="46.5">D19</text>
<text x="203.2" y="46.5">D24</text>
<text x="210.2" y="46.5">D25</text>
<text x="220.3" y="44.4">0.1uF/50V</text>
<text x="228.5" y="44.4">22uF/25V</text>
<text x="242.6" y="45.1" transform="rotate(-90 242.6 45.1)">GND2</text>
<text x="244.4" y="45.1" transform="rotate(-90 244.4 45.1)">GND1</text>
<text x="246.2" y="45.1" transform="rotate(-90 246.2 45.1)">Shield</text>
<text x="186" y="57.2">GND</text>
<text x="190.4" y="59.6" transform="rotate(-90 190.4 59.6)">PGB1010603NRHF</text>
<text x="193.1" y="57.2">GND</text>
<text x="197.5" y="59.8" transform="rotate(-90 197.5 59.8)">PGB1010603NRHF</text>
<text x="200.3" y="57.2">GND</text>
<text x="204.7" y="59.6" transform="rotate(-90 204.7 59.6)">PGB1010603NRHF</text>
<text x="207.3" y="57.2">GND</text>
<text x="211.8" y="59.8" transform="rotate(-90 211.8 59.8)">PGB1010603NRHF</text>
<text x="218.6" y="57.3">GND</text>
<text x="219.6" y="54.8">C75</text>
<text x="226.9" y="57.3">GND</text>
<text x="228.1" y="54.6">C77</text>
<text x="242.4" y="57.2">GND</text>
<text x="52.2" y="64.7">XS1</text>
<text x="60" y="64.3">DCIN</text>
<text x="96.2" y="64.1">R1</text>
<text x="101.6" y="64.1">220R/1%</text>
<text x="109.4" y="64.2">D1</text>
<text x="96.2" y="69.5">R7</text>
<text x="101.6" y="69.5">220R/1%</text>
<text x="105.4" y="68.1">FYLS-0603PGC</text>
<text x="109.2" y="69.5">D2</text>
<text x="46.7" y="72.2">KLS2-126-5.00-02</text>
<text x="60.3" y="75.6">GND</text>
<text x="96.2" y="75">R13</text>
<text x="101.6" y="75">220R/1%</text>
<text x="105.4" y="73.5">FYLS-0603PGC</text>
<text x="109.2" y="75">D3</text>
<text x="164.7" y="76.5">+3V3</text>
<text x="181.1" y="77.6">+5V</text>
<text x="96.2" y="80.4">R20</text>
<text x="101.6" y="80.4">220R/1%</text>
<text x="105.4" y="79">FYLS-0603PGC</text>
<text x="109.2" y="80.4">D4</text>
<text x="166.9" y="82">Conn_02x20_Odd_Even</text>
<text x="173.2" y="80.3">XS5</text>
<text x="273.6" y="79.6">+3V3</text>
<text x="53.2" y="84">XS3</text>
<text x="105.4" y="84.4">FYLS-0603PGC</text>
<text x="113.6" y="89.5">GND</text>
<text x="155" y="85">R3</text>
<text x="155" y="88.6">R6</text>
<text x="155.1" y="86.8">R4</text>
<text x="160.5" y="85">51R/1%</text>
<text x="160.7" y="88.6">51R/1%</text>
<text x="162" y="86.7">51R/1%</text>
<text x="183.7" y="87.3">GND</text>
<text x="185.6" y="88.5">R5</text>
<text x="192.9" y="88.4">51R/1%</text>
<text x="257.4" y="88.2">DM3AT-SF-PEJM5</text>
<text x="262.3" y="86.4">XS2</text>
<text x="274.1" y="87" transform="rotate(-90 274.1 87)">L8</text>
<text x="46.8" y="91.4">S2B-PH-K-S</text>
<text x="57.2" y="91.4">(LF)(SN)</text>
<text x="87.7" y="93.6">+3V3</text>
<text x="95.7" y="95.8">SW1</text>
<text x="154.1" y="95.7">R16</text>
<text x="154.1" y="92.1">R11</text>
<text x="154.1" y="93.9">R12</text>
<text x="158" y="90.9">GND</text>
<text x="161" y="95.6">51R/1%</text>
<text x="161" y="92">51R/1%</text>
<text x="161" y="93.8">51R/1%</text>
<text x="181" y="94.5">GND</text>
<text x="184.7" y="92.2">R10</text>
<text x="185.5" y="95.5">R15</text>
<text x="185.6" y="90.4">R9</text>
<text x="191.5" y="90.2">51R/1%</text>
<text x="191.5" y="92">51R/1%</text>
<text x="191.9" y="95.5">51R/1%</text>
<text x="233.8" y="95.8">R189</text>
<text x="233.8" y="94">R190</text>
<text x="242.7" y="95.8">22R/1%</text>
<text x="242.7" y="94">22R/1%</text>
<text x="277.6" y="90.1" transform="rotate(-90 277.6 90.1)">330R/1.2A</text>
<text x="53.1" y="98.9">XS6</text>
<text x="58.9" y="99.1">+5V</text>
<text x="93.1" y="97.6">SW_DIP_x04</text>
<text x="107" y="100.7">R2</text>
<text x="113.5" y="100.6">10K/1%</text>
<text x="154.1" y="99.3">R18</text>
<text x="154.9" y="101.1">R21</text>
<text x="160.6" y="99.2">51R/1%</text>
<text x="162" y="101">51R/1%</text>
<text x="164.6" y="98">+3V3</text>
<text x="181" y="99.9">GND</text>
<text x="185.5" y="101">R22</text>
<text x="185.5" y="97.3">R17</text>
<text x="191.9" y="97.3">51R/1%</text>
<text x="192.2" y="101">51R/1%</text>
<text x="233.8" y="97.6">R188</text>
<text x="233.8" y="99.3">R187</text>
<text x="233.8" y="101.1">R186</text>
<text x="242.7" y="97.6">22R/1%</text>
<text x="242.7" y="99.3">22R/1%</text>
<text x="242.7" y="101.1">22R/1%</text>
<text x="272.3" y="100.4">22uF/25V</text>
<text x="273.4" y="96.8">C71</text>
<text x="279.8" y="100.3">0.1uF/50V</text>
<text x="280.6" y="96.8">C104</text>
<text x="62.1" y="107">GND</text>
<text x="107" y="102.5">R8</text>
<text x="107" y="106.1">R19</text>
<text x="107" y="104.2">R14</text>
<text x="113.5" y="106.1">10K/1%</text>
<text x="113.5" y="102.4">10K/1%</text>
<text x="113.5" y="104.3">10K/1%</text>
<text x="154.1" y="106.5">R26</text>
<text x="154.9" y="102.9">R23</text>
<text x="160.5" y="106.4">51R/1%</text>
<text x="162.1" y="102.8">51R/1%</text>
<text x="165.2" y="105.3">GND</text>
<text x="184.6" y="104.7">R25</text>
<text x="184.7" y="106.5">R27</text>
<text x="185.4" y="102.7">R24</text>
<text x="190.9" y="106.4">51R/1%</text>
<text x="191" y="104.5">51R/1%</text>
<text x="192.2" y="102.7">51R/1%</text>
<text x="233.8" y="104.7">R185</text>
<text x="242.7" y="104.7">22R/1%</text>
<text x="274.3" y="104.7">GND</text>
<text x="281.5" y="104.7">GND</text>
<text x="46.6" y="109.7">S2B-PH-K-S</text>
<text x="57" y="109.7">(LF)(SN)</text>
<text x="154.1" y="110.1">R29</text>
<text x="154.8" y="111.9">R31</text>
<text x="154.8" y="113.6">R33</text>
<text x="155" y="108.3">R28</text>
<text x="160.5" y="110.1">51R/1%</text>
<text x="161.8" y="108.2">51R/1%</text>
<text x="161.9" y="111.8">51R/1%</text>
<text x="161.9" y="113.6">51R/1%</text>
<text x="181" y="108.9">GND</text>
<text x="181" y="112.4">GND</text>
<text x="185.3" y="113.6">R32</text>
<text x="185.5" y="110.1">R30</text>
<text x="192.1" y="110">51R/1%</text>
<text x="192.2" y="113.5">51R/1%</text>
<text x="233.8" y="108.3">R126</text>
<text x="242.7" y="108.3">22R/1%</text>
<text x="53.1" y="114.6">XS10</text>
<text x="59.4" y="114.7">+5V</text>
<text x="154.8" y="115.4">R34</text>
<text x="161.9" y="115.4">51R/1%</text>
<text x="165.2" y="117.8">GND</text>
<text x="184.7" y="117.3">R36</text>
<text x="184.7" y="115.5">R35</text>
<text x="190.9" y="117.2">51R/1%</text>
<text x="190.9" y="115.4">51R/1%</text>
<text x="47.4" y="125.6">S4B-PH-K-S(LF)(SN)</text>
<text x="62.7" y="122.6">GND</text>
<text x="95.6" y="125.9">C92</text>
<text x="101.2" y="124.6">SW_Push</text>
<text x="102.6" y="120.3">SW5</text>
<text x="111" y="121.5">22R/1%</text>
<text x="112.4" y="124.7">R168</text>
<text x="250.7" y="122.4">GND</text>
<text x="274.3" y="122.7">GND</text>
<text x="91.5" y="130.4">GND</text>
<text x="93.8" y="127.7">0.1uF/50V</text>
<text x="117.8" y="130.6">GND</text>
<text x="94.5" y="135.4">XS12</text>
<text x="160.1" y="148.9">+5V</text>
<text x="177.3" y="144.4">J4</text>
<text x="177.3" y="146.2">Conn_01x07</text>
<text x="169.5" y="155.2">GND</text>
<text x="90.3" y="166.7">SJ-43516-SMT-BE</text>
<text x="115.4" y="172.1">GND</text>
<text x="142.7" y="178.7">H1</text>
<text x="142.7" y="180.3">MountingHole</text>
<text x="142.7" y="183.8">H2</text>
<text x="142.7" y="185.4">MountingHole</text>
<text x="142.7" y="188.6">H3</text>
<text x="142.7" y="190.3">MountingHole</text>
<text x="142.7" y="193.4">H4</text>
<text x="142.7" y="195">MountingHole</text>
</g>
<g font-size=".9" fill="#a90000">
<text x="237" y="29.5">1</text>
<text x="237" y="34.8">3</text>
<text x="237" y="31.3">5</text>
<text x="237" y="36.6">2</text>
<text x="237" y="40.2">6</text>
<text x="237" y="38.4">7</text>
<text x="241.8" y="47.2" transform="rotate(-90 241.8 47.2)">8</text>
<text x="243.6" y="47.2" transform="rotate(-90 243.6 47.2)">4</text>
<text x="245.4" y="47.7" transform="rotate(-90 245.4 47.7)">SH</text>
<text x="170.9" y="82.9">1</text>
<text x="177.2" y="82.9">2</text>
<text x="170.9" y="84.7">3</text>
<text x="170.9" y="86.5">5</text>
<text x="170.9" y="88.3">7</text>
<text x="177.2" y="84.7">4</text>
<text x="177.2" y="86.5">6</text>
<text x="177.2" y="88.3">8</text>
<text x="170.5" y="91.9">11</text>
<text x="170.5" y="93.7">13</text>
<text x="170.5" y="95.5">15</text>
<text x="170.9" y="90.1">9</text>
<text x="176.8" y="90.1">10</text>
<text x="176.8" y="91.9">12</text>
<text x="176.8" y="93.7">14</text>
<text x="176.8" y="95.5">16</text>
<text x="93.1" y="100.5">1</text>
<text x="100.3" y="100.5">8</text>
<text x="170.5" y="97.3">17</text>
<text x="170.5" y="99.1">19</text>
<text x="170.5" y="100.9">21</text>
<text x="176.8" y="97.3">18</text>
<text x="176.8" y="99.1">20</text>
<text x="176.8" y="100.9">22</text>
<text x="93.1" y="102.3">2</text>
<text x="93.1" y="104.1">3</text>
<text x="93.1" y="105.9">4</text>
<text x="100.3" y="105.9">5</text>
<text x="100.3" y="104.1">6</text>
<text x="100.3" y="102.3">7</text>
<text x="170.5" y="102.7">23</text>
<text x="170.5" y="104.5">25</text>
<text x="170.5" y="106.3">27</text>
<text x="176.8" y="102.7">24</text>
<text x="176.8" y="104.5">26</text>
<text x="176.8" y="106.3">28</text>
<text x="170.5" y="108.1">29</text>
<text x="170.5" y="109.9">31</text>
<text x="170.5" y="111.7">33</text>
<text x="170.5" y="113.5">35</text>
<text x="176.8" y="108.1">30</text>
<text x="176.8" y="109.9">32</text>
<text x="176.8" y="111.7">34</text>
<text x="176.8" y="113.5">36</text>
<text x="170.5" y="115.2">37</text>
<text x="170.5" y="117">39</text>
<text x="176.8" y="115.2">38</text>
<text x="176.8" y="117">40</text>
<text x="173.2" y="138.8">1</text>
<text x="173.2" y="140.6">2</text>
<text x="173.2" y="142.4">3</text>
<text x="173.2" y="144.2">4</text>
<text x="173.2" y="146">5</text>
<text x="173.2" y="147.8">6</text>
<text x="173.2" y="149.6">7</text>
</g>
<g font-size=".9" fill="#725600">
<text x="31.7" y="32.2">File:</text>
<text x="35.3" y="32.2">Power.kicad_sch</text>
<text x="51.9" y="32">File:</text>
<text x="55.6" y="32">FPGA.kicad_sch</text>
<text x="71.7" y="32.4">File:</text>
<text x="75.4" y="32.4">Ethernet.kicad_sch</text>
<text x="90.6" y="32.2">File:</text>
<text x="94.3" y="32.2">FTDI_Prog.kicad_sch</text>
<text x="31.2" y="40.6">File:</text>
<text x="34.9" y="40.6">RS485.kicad_sch</text>
<text x="52.2" y="40.3">File:</text>
<text x="55.9" y="40.3">HDMI.kicad_sch</text>
<text x="71.3" y="40.4">File:</text>
<text x="75" y="40.4">DACnADC.kicad_sch</text>
<text x="30.3" y="47.7">File:</text>
<text x="34" y="47.7">EEPROM.kicad_sch</text>
<text x="51.1" y="47.6">File:</text>
<text x="54.7" y="47.6">SDRAM.kicad_sch</text>
</g>
<g font-size=".9" fill="#840000">
<text x="158.4" y="35.7">USB0_DP</text>
<text x="158.3" y="41.1">USB1_DM</text>
<text x="158.3" y="37.5">USB0_DM</text>
<text x="158.4" y="39.3">USB1_DP</text>
<text x="90.9" y="66">LED3</text>
<text x="90.9" y="71.3">LED2</text>
<text x="90.9" y="76.8">LED1</text>
<text x="90.9" y="82.2">LED0</text>
<text x="61.3" y="86.8">RS485_A</text>
<text x="61.3" y="88.6">RS485_B</text>
<text x="141.9" y="85.6">GPIO_02</text>
<text x="141.9" y="89.2">GPIO_04</text>
<text x="141.9" y="87.4">GPIO_03</text>
<text x="201.5" y="89.1">GPIO_14</text>
<text x="141.9" y="94.6">GPIO_27</text>
<text x="141.9" y="92.8">GPIO_17</text>
<text x="201.5" y="92.7">GPIO_18</text>
<text x="201.5" y="91">GPIO_15</text>
<text x="223.5" y="94.9">SD_CLK</text>
<text x="78.3" y="101.3">KEY3</text>
<text x="141.9" y="101.7">GPIO_09</text>
<text x="141.9" y="96.3">GPIO_22</text>
<text x="141.9" y="99.9">GPIO_10</text>
<text x="201.5" y="98.1">GPIO_24</text>
<text x="201.5" y="101.8">GPIO_25</text>
<text x="201.5" y="96.3">GPIO_23</text>
<text x="223.4" y="98.5">SD_D1</text>
<text x="223.4" y="100.3">SD_D2</text>
<text x="223.4" y="96.7">SD_D0</text>
<text x="61.2" y="105.3">IN2_U</text>
<text x="61.2" y="103.5">IN1_U</text>
<text x="78.3" y="106.9">KEY0</text>
<text x="78.3" y="103.1">KEY2</text>
<text x="78.3" y="105">KEY1</text>
<text x="141.9" y="107.1">GPIO_00</text>
<text x="141.9" y="103.5">GPIO_11</text>
<text x="201.5" y="105.3">GPIO_07</text>
<text x="201.5" y="107.1">GPIO_01</text>
<text x="201.5" y="103.5">GPIO_08</text>
<text x="223.3" y="105.7">SD_CMD</text>
<text x="223.4" y="102.1">SD_D3</text>
<text x="141.9" y="110.7">GPIO_06</text>
<text x="141.9" y="108.9">GPIO_05</text>
<text x="141.9" y="112.5">GPIO_13</text>
<text x="201.5" y="110.7">GPIO_12</text>
<text x="223.2" y="109.3">SD_DET</text>
<text x="61.7" y="119.1">OUT1_U</text>
<text x="141.9" y="116.1">GPIO_26</text>
<text x="141.9" y="114.3">GPIO_19</text>
<text x="201.5" y="114.3">GPIO_16</text>
<text x="201.5" y="117.9">GPIO_21</text>
<text x="201.5" y="116.1">GPIO_20</text>
<text x="61.7" y="120.9">OUT2_U</text>
<text x="79.1" y="123.3">FPGA_RESET</text>
<text x="131.5" y="143.8">MIC_IN</text>
<text x="160.2" y="139.7">JTAG_TCK</text>
<text x="160.2" y="143.3">JTAG_TDO</text>
<text x="160.3" y="141.5">JTAG_TDI</text>
<text x="131.2" y="149.2">OUT_AUDIO_L</text>
<text x="159.6" y="146.9">FPGA_RESET</text>
<text x="160.2" y="145.1">JTAG_TMS</text>
<text x="131.2" y="163.6">OUT_AUDIO_R</text>
</g>
<g font-size=".9" fill="#840084">
<text x="53" y="68.7">DCIN</text>
<text x="52.2" y="87.7">RS-485</text>
<text x="52.5" y="104.3">IN_12</text>
<text x="52" y="118.3">OUT_12</text>
</g>
<g font-size=".9" fill="#0000c2">
<text x="65.1" y="66.7">Allowed</text>
<text x="65.1" y="68.2">Vin_min</text>
<text x="65.1" y="69.6">Vin_max</text>
<text x="71" y="66.7">input</text>
<text x="71.1" y="68.2">=</text>
<text x="71.4" y="69.6">=</text>
<text x="73" y="68.2">6V</text>
<text x="73.3" y="69.6">24V</text>
<text x="75.2" y="66.7">DC</text>
<text x="77.8" y="66.7">voltage:</text>
</g>
<g font-size=".7" fill="#a90000">
<text x="57.8" y="66.7">1</text>
<text x="57.8" y="68.5">2</text>
<text x="58.2" y="85.9">1</text>
<text x="58.2" y="87.7">2</text>
<text x="254.2" y="94.1">5</text>
<text x="254.2" y="95.9">7</text>
<text x="272.2" y="90.5">4</text>
<text x="58.1" y="100.8">1</text>
<text x="254.2" y="99.5">1</text>
<text x="254.2" y="101.2">2</text>
<text x="254.2" y="97.7">8</text>
<text x="58.1" y="102.6">2</text>
<text x="58.1" y="104.4">3</text>
<text x="58.1" y="106.2">4</text>
<text x="254.2" y="104.8">3</text>
<text x="253.5" y="110.2">SWB</text>
<text x="253.5" y="108.4">SWA</text>
<text x="253.9" y="113.8">P1</text>
<text x="58.6" y="116.5">1</text>
<text x="58.6" y="118.3">2</text>
<text x="272.2" y="115.6">6</text>
<text x="58.6" y="120.1">3</text>
<text x="58.6" y="121.9">4</text>
<text x="109.4" y="137.6">1</text>
<text x="109.4" y="143">4</text>
<text x="109.4" y="148.4">3</text>
<text x="109.4" y="153.7">6</text>
<text x="109.4" y="157.3">5</text>
<text x="109.4" y="162.7">2</text>
</g>
<g font-size=".7" fill="#006464">
<text x="257.2" y="94.8">CLK</text>
<text x="267.9" y="91.2">VDD</text>
<text x="257.2" y="100.2">DAT2</text>
<text x="257.2" y="102">CD/DAT3</text>
<text x="257.2" y="96.6">DAT0</text>
<text x="257.2" y="98.4">DAT1</text>
<text x="257.2" y="105.5">CMD</text>
<text x="257.2" y="109.1">A</text>
<text x="257.2" y="110.9">B</text>
<text x="257.2" y="114.5">SHIELD</text>
<text x="268" y="116.3">VSS</text>
</g>
</svg>
